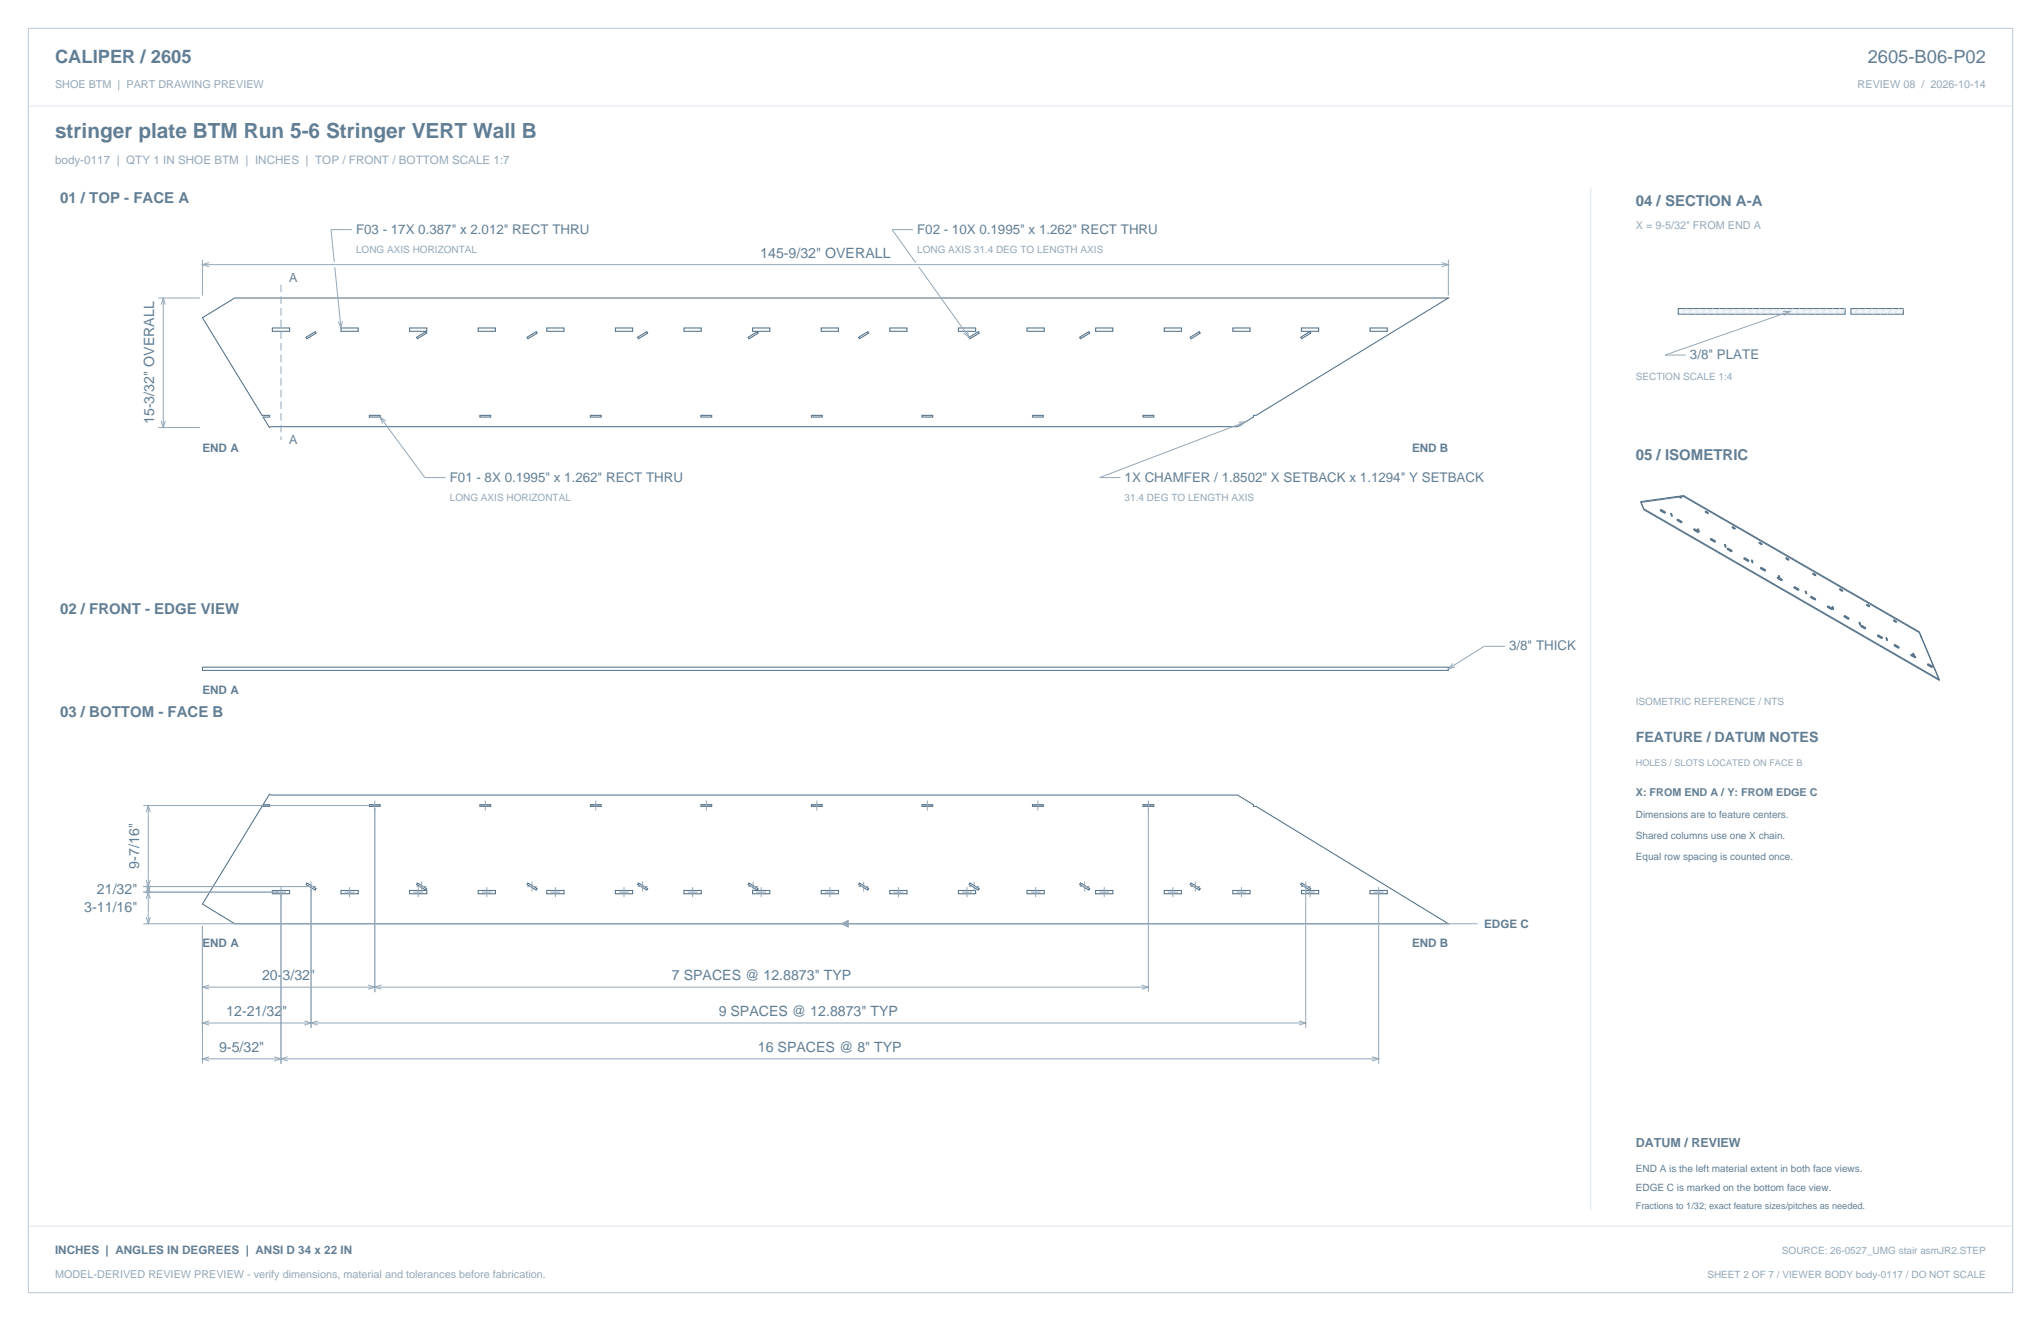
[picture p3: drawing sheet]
<svg xmlns="http://www.w3.org/2000/svg" width="864mm" height="559mm" viewBox="0 0 864 559" stroke-linecap="round" stroke-linejoin="round" font-family="sans-serif">
<path d="M12 12h839.6v534.8h-839.6z" fill="none" stroke="#b8cad8" stroke-width=".42"/>
<path d="M12 44.8h839.6M673.1 79.4v432.1" fill="none" stroke="#dbe5ed" stroke-width=".42"/>
<g fill="none" stroke="#536f85" stroke-width=".44">
<path d="M85.7 134.4l13.6-8.3h513.5l-81.3 49.6h-1.1v.7l-6.7 4.1h-409.1l-.6 .4-2.7-4.5h2.8v-.7h-3.2zM115.2 138.7h7.3v1.4h-7.3zM144.3 138.7h7.3v1.4h-7.3zM173.3 138.7h7.3v1.4h-7.3zM202.3 138.7h7.3v1.4h-7.3zM231.4 138.7h7.3v1.4h-7.3zM260.4 138.7h7.3v1.4h-7.3zM289.4 138.7h7.3v1.4h-7.3zM318.4 138.7h7.3v1.4h-7.3zM347.5 138.7h7.3v1.4h-7.3zM376.5 138.7h7.3v1.4h-7.3zM405.5 138.7h7.3v1.4h-7.3z"/>
<path d="M434.6 138.7h7.3v1.4h-7.3zM463.6 138.7h7.3v1.4h-7.3zM492.6 138.7h7.3v1.4h-7.3zM521.6 138.7h7.3v1.4h-7.3zM550.7 138.7h7.3v1.4h-7.3zM579.7 138.7h7.3v1.4h-7.3zM129.5 142.7l3.9-2.4 .4 .6-3.9 2.4zM176.2 142.7l4-2.4 .3 .6-3.9 2.4zM223 142.7l3.9-2.4 .4 .6-3.9 2.4zM269.8 142.7l3.9-2.4 .4 .6-4 2.4zM316.5 142.7l3.9-2.4 .4 .6-3.9 2.4zM363.3 142.7l3.9-2.4 .4 .6-3.9 2.4z"/>
<path d="M410.1 142.7l3.9-2.4 .3 .6-3.9 2.4zM456.8 142.7l3.9-2.4 .4 .6-3.9 2.4zM503.6 142.7l3.9-2.4 .4 .6-3.9 2.4zM550.3 142.7l4-2.4 .3 .6-3.9 2.4zM156.3 175.7h4.6v.7h-4.6zM203 175.7h4.6v.7h-4.6zM249.8 175.7h4.6v.7h-4.6zM296.6 175.7h4.5v.7h-4.5zM343.3 175.7h4.6v.7h-4.6zM390.1 175.7h4.6v.7h-4.6zM436.9 175.7h4.5v.7h-4.5zM483.6 175.7h4.6v.7h-4.6z"/>
<path d="M114 336l.6 .3h409.1l6.7 4.1v.7h1.1l81.3 49.7h-513.5l-13.6-8.4 25.2-41.3h3.2v-.7h-2.8zM156.3 340.4h4.6v.7h-4.6zM203 340.4h4.6v.7h-4.6zM249.8 340.4h4.6v.7h-4.6zM296.6 340.4h4.5v.7h-4.5zM343.3 340.4h4.6v.7h-4.6zM390.1 340.4h4.6v.7h-4.6zM436.9 340.4h4.5v.7h-4.5zM483.6 340.4h4.6v.7h-4.6zM115.2 376.7h7.3v1.4h-7.3zM129.9 373.5l3.9 2.4-.4 .6-3.9-2.4zM144.3 376.7h7.3v1.4h-7.3z"/>
<path d="M173.3 376.7h7.3v1.4h-7.3zM176.6 373.5l3.9 2.4-.3 .6-4-2.4zM202.3 376.7h7.3v1.4h-7.3zM223.4 373.5l3.9 2.4-.4 .6-3.9-2.4zM231.4 376.7h7.3v1.4h-7.3zM260.4 376.7h7.3v1.4h-7.3zM270.1 373.5l4 2.4-.4 .6-3.9-2.4zM289.4 376.7h7.3v1.4h-7.3zM316.9 373.5l3.9 2.4-.4 .6-3.9-2.4zM318.4 376.7h7.3v1.4h-7.3zM347.5 376.7h7.3v1.4h-7.3zM363.7 373.5l3.9 2.4-.4 .6-3.9-2.4z"/>
<path d="M376.5 376.7h7.3v1.4h-7.3zM405.5 376.7h7.3v1.4h-7.3zM410.4 373.5l3.9 2.4-.3 .6-3.9-2.4zM434.6 376.7h7.3v1.4h-7.3zM457.2 373.5l3.9 2.4-.4 .6-3.9-2.4zM463.6 376.7h7.3v1.4h-7.3zM492.6 376.7h7.3v1.4h-7.3zM504 373.5l3.9 2.4-.4 .6-3.9-2.4zM521.6 376.7h7.3v1.4h-7.3zM550.7 376.7h7.3v1.4h-7.3zM550.7 373.5l3.9 2.4-.3 .6-4-2.4zM579.7 376.7h7.3v1.4h-7.3z"/>
</g>
<g fill="none" stroke="#93a8b9" stroke-width=".42">
<path d="M148.9 97.1h-8.8l1.3 13.8M386.3 97.1h-8.8l10 14M85.7 109.8v15.2M85.7 111.9h527.1M88.5 111.1l-2.8 .8 2.8 .9M141.7 113l2.6 25.7M388.7 112.8l21.4 29.9M610 111.1l2.8 .8-2.8 .9M612.8 109.8v15.2M67 126.1h17.6M68.2 128.9l.9-2.8 .9 2.8M69.1 126.1v54.8"/>
<path d="M144.9 135.8l-.6 2.9-1.2-2.7M409.1 139.9l1 2.8-2.4-1.8M68.2 178l.9 2.9 .9-2.9M160.9 176.4l18.8 25.6h8.9M163.2 178.2l-2.3-1.8 .9 2.8M524.1 178.6l2.9-.2-2.3 1.9M527 178.4l-61.7 23.6h8.8M67 180.9h17.6M636.8 273.4h-8.9l-15.1 9.5M614.8 280.7l-2 2.2 2.9-.8M158.6 338.6v81.1M205.3 338.6v4.3"/>
<path d="M252.1 338.6v4.3M298.9 338.6v4.3M345.6 338.6v4.3M392.4 338.6v4.3M439.1 338.6v4.3M485.9 338.6v81.1M60.6 340.8h100.1M61.8 343.6l.9-2.8 .9 2.8M62.7 340.8v50M203.2 340.8h4.3M250 340.8h4.2M296.7 340.8h4.3"/>
<path d="M343.5 340.8h4.2M390.3 340.8h4.2M437 340.8h4.3M483.8 340.8h4.2M60.6 377.4h60.4M61.8 377.8l.9-2.8 .9 2.8M61.8 374.6l.9 2.8 .9-2.8M61.8 372.2l.9 2.8 .9-2.8M118.9 375.3v74.7M131.6 372.9v62M133.7 375h-73.1M145.8 377.4h4.2"/>
<path d="M147.9 375.3v4.2M174.8 377.4h4.3M176.3 375h4.2M176.9 375.3v4.2M178.4 372.9v4.2M203.9 377.4h4.2M206 375.3v4.2M223 375h4.3M225.1 372.9v4.2M232.9 377.4h4.2M235 375.3v4.2M261.9 377.4h4.2"/>
<path d="M264 375.3v4.2M269.8 375h4.2M271.9 372.9v4.2M290.9 377.4h4.3M293.1 375.3v4.2M316.6 375h4.2M318.7 372.9v4.2M320 377.4h4.2M322.1 375.3v4.2M349 377.4h4.2M351.1 375.3v4.2M363.3 375h4.3"/>
<path d="M365.4 372.9v4.2M378 377.4h4.3M380.1 375.3v4.2M407.1 377.4h4.2M409.2 375.3v4.2M410.1 375h4.2M412.2 372.9v4.2M436.1 377.4h4.2M438.2 375.3v4.2M456.8 375h4.3M459 372.9v4.2M465.1 377.4h4.2"/>
<path d="M467.2 375.3v4.2M494.1 377.4h4.3M496.3 375.3v4.2M503.6 375h4.2M505.7 372.9v4.2M523.2 377.4h4.2M525.3 375.3v4.2M550.4 375h4.2M552.2 377.4h4.2M552.5 372.9v62M554.3 375.3v4.2M581.2 377.4h4.3"/>
<path d="M583.3 375.3v74.7M60.6 390.8h294.4M61.8 380.2l.9-2.8 .9 2.8M61.8 387.9l.9 2.9 .9-2.9M85.7 391.8v58.2M356.1 390.8h269.1M85.7 417.6h400.2M88.5 416.7l-2.8 .9 2.8 .9M155.8 416.7l2.8 .9-2.8 .9M161.4 416.7l-2.8 .9 2.8 .9M483.1 416.7l2.8 .9-2.8 .9M85.7 432.7h466.8"/>
<path d="M88.5 431.9l-2.8 .8 2.8 .9M128.8 431.9l2.8 .8-2.8 .9M134.4 431.9l-2.8 .8 2.8 .9M549.7 431.9l2.8 .8-2.8 .9M85.7 447.9h497.6M88.5 447l-2.8 .9 2.8 .9M116.1 447l2.8 .9-2.8 .9M121.7 447l-2.8 .9 2.8 .9M580.5 447l2.8 .9-2.8 .9"/>
</g>
<path d="M118.9 120.4v65.7" fill="none" stroke="#93a8b9" stroke-width=".42" stroke-dasharray="3.2 1.8" stroke-linecap="butt"/>
<path d="M85.7 282.2h527.1v1.4h-527.1z" fill="none" stroke="#536f85" stroke-width=".42"/>
<path d="M356.1 390.8l2.8-1.5v2.9z" fill="#93a8b9" stroke="#93a8b9" stroke-width=".42"/>
<path d="M710.1 130.5h70.6v2.4h-70.6z" fill-rule="evenodd" fill="#f2f6f9" stroke="#536f85" stroke-width=".42"/>
<g fill="none" stroke="#dbe5ed" stroke-width=".42">
<path d="M713.6 130.5l-2.4 2.4M716.4 130.5l-2.4 2.4M719.2 130.5l-2.4 2.4M722 130.5l-2.4 2.4M724.8 130.5l-2.3 2.4M727.7 130.5l-2.4 2.4M730.5 130.5l-2.4 2.4M733.3 130.5l-2.4 2.4M736.1 130.5l-2.4 2.4M739 130.5l-2.4 2.4M741.8 130.5l-2.4 2.4M744.6 130.5l-2.4 2.4"/>
<path d="M747.4 130.5l-2.4 2.4M750.2 130.5l-2.3 2.4M753.1 130.5l-2.4 2.4M755.9 130.5l-2.4 2.4M758.7 130.5l-2.4 2.4M761.5 130.5l-2.4 2.4M764.4 130.5l-2.4 2.4M767.2 130.5l-2.4 2.4M770 130.5l-2.4 2.4M772.8 130.5l-2.4 2.4M775.6 130.5l-2.3 2.4M778.5 130.5l-2.4 2.4"/>
<path d="M780.7 130.5l-1.8 2.4"/>
</g>
<path d="M783.2 130.5h22.2v2.4h-22.2z" fill-rule="evenodd" fill="#f2f6f9" stroke="#536f85" stroke-width=".42"/>
<path d="M786.6 130.5l-2.4 2.4M789.4 130.5l-2.3 2.4M792.3 130.5l-2.4 2.4M795.1 130.5l-2.4 2.4M797.9 130.5l-2.4 2.4M800.7 130.5l-2.4 2.4M803.5 130.5l-2.3 2.4M805.4 130.5l-1.4 2.4M12 518.6h839.6" fill="none" stroke="#dbe5ed" stroke-width=".42"/>
<path d="M754.5 131.8l2.9-.1-2.4 1.8M757.4 131.7l-52.9 18.5h8.8" fill="none" stroke="#93a8b9" stroke-width=".42"/>
<g fill="none" stroke="#536f85" stroke-width=".42">
<path d="M694.3 212.2l1.3 3.1M694.3 212.2v.3M694.3 212.5l1.3 3.1M695.6 215.6l125 72.2M695.6 215.3l125 72.1M695.6 215.3v.3M702.5 216.1l1.8 1M702.5 215.7l2.1 1.2M702.5 215.7v.4M702.9 215.5l-.4 .2M702.9 215.5l1.7 1M702.9 215.5l-.4 .6"/>
<path d="M704.6 216.5v.4M704.6 216.5l-.3 .6M704.6 216.9l-.3 .2M706.9 217.2l.7 1.2M706.9 217.2v.3M706.9 217.5l.4 .9M707.2 217.1l-.3 .4M707.2 217.1l-.3 .1M707.2 217.1l.4 .9M707.6 218l-.3 .4M707.6 218.4h-.3M707.6 218v.4"/>
<path d="M709.6 219.8l1.8 1M709.6 219.8v.4M709.9 220l1.8 1M709.9 219.6l1.8 1M709.9 219.6v.4M709.9 220l-.3 .2M709.9 219.6l-.3 .2M710.5 209.9l-16.2 2.3M710.5 210.3l.7 .4M710.5 209.9v.4M710.5 210.3l-16.2 2.2M710.5 209.9l.7 .4"/>
<path d="M710.7 210.2l.7 .4M710.7 209.9l.7 .3M710.7 209.9v.3M711.2 210.3v.4M711.4 210.2v.4M711.4 210.2l-.2 .1M711.4 210.6l-.2 .1M712.5 209.6l-1.8 .3M712.5 209.6v.2M712.5 209.6v.4M712.5 210v.1M712.5 210l-1.8 .2"/>
<path d="M712.5 209.8v.3M712.5 209.8l99.6 57.4M712.5 210.1l99.6 57.5M721.5 216.7l1.1 .6M721.5 216.3l1.1 .6M721.5 216.3v.4M721.7 216.6l1.1 .6M721.7 216.2l1.1 .6M721.7 216.2l-.2 .1M721.7 216.6l-.2 .1M721.7 216.2v.4M722.6 216.9v.4"/>
<path d="M722.8 216.8v.4M722.8 217.2l-.2 .1M722.8 216.8l-.2 .1M709.6 220.2l1.8 1M711.4 220.8v.4M711.7 221l-.3 .2M711.7 220.6l-.3 .2M711.7 220.6v.4M716.7 224.2l1.7 1.1M716.7 223.9l1.7 1M716.7 223.9v.3M717 224l1.8 1.1"/>
<path d="M717 223.7v.3M717 223.7l1.8 1M717 223.7l-.3 .2M717 224l-.3 .2M718.3 223.7l.6 1.3M718.3 224.1l.4 .9M718.3 223.7v.4M718.4 224.9v.4M718.6 223.7h-.3M718.6 223.7l-.3 .4M718.6 223.7l.3 .9M718.8 224.7l-.4 .2"/>
<path d="M718.8 224.7v.4M718.8 225.1l-.4 .2M718.9 224.6l-.2 .4M718.9 225h-.2M718.9 224.6v.4M723.7 228.3l1.8 1.1M723.7 227.9l1.8 1.1M723.7 227.9v.4M724.1 228.1l1.7 1.1M724.1 227.7l1.7 1.1M724.1 228.1l-.4 .2M724.1 227.7v.4"/>
<path d="M724.1 227.7l-.4 .2M725.5 229v.4M725.8 229.2l-.3 .2M725.8 228.8v.4M725.8 228.8l-.3 .2M729.7 230.3v.4M729.7 230.7l.4 .9M729.7 230.3l.6 1.2M730 230.3h-.3M730 230.3l-.3 .4M730 230.3l.3 .8M730.3 231.1l-.2 .5"/>
<path d="M730.3 231.1v.4M730.3 231.5l-.2 .1M730.8 232l2.1 1.2M730.8 232.4l1.8 1M730.8 232v.4M731.1 231.8l1.8 1.1M731.1 231.8l-.3 .6M731.1 231.8l-.3 .2M732.9 222.9v.3M732.9 223.2l1.1 .7M732.9 222.9l1.1 .6M732.9 232.9v.3"/>
<path d="M732.9 232.9l-.3 .5M732.9 233.2l-.3 .2M733.1 223.1l1.1 .7M733.1 222.7l1.1 .7M733.1 223.1l-.2 .1M733.1 222.7l-.2 .2M733.1 222.7v.4M734 223.5v.4M734.2 223.4l-.2 .1M734.2 223.8l-.2 .1M734.2 223.4v.4M737.9 236.1l2.1 1.2"/>
<path d="M737.9 236.5l1.7 1M737.9 236.1v.4M738.2 235.9l-.3 .6M738.2 235.9l1.8 1M738.2 235.9l-.3 .2M740 236.9l-.4 .6M740 237.3l-.4 .2M740 236.9v.4M741.1 236.9v.4M741.1 236.9l.4 .9M741.1 237.3l.4 .8M741.3 237.2l.4 .9"/>
<path d="M741.3 236.8l.4 .9M741.3 236.8l-.2 .1M741.3 237.2l-.2 .1M741.3 236.8v.4M741.5 237.8v.3M741.7 237.7l-.2 .1M741.7 238.1h-.2M741.7 237.7v.4M744.3 229.8l1.1 .6M744.3 229.4l1.1 .7M744.3 229.4v.4M744.5 229.7l1.1 .6"/>
<path d="M744.5 229.7l-.2 .1M744.5 229.3l1.1 .7M744.5 229.3l-.2 .1M744.5 229.3v.4M745.3 240l-.4 .6M745.3 240l1.7 1M745.3 240l-.4 .2M745.4 230.1v.3M745.6 230v.3M745.6 230l-.2 .1M745.6 230.3l-.2 .1M755.7 236.4l1.1 .6"/>
<path d="M755.7 236l1.1 .6M755.7 236v.4M755.8 236.3l1.2 .6M755.8 235.9v.4M755.8 235.9l1.2 .6M755.8 235.9l-.1 .1M755.8 236.3l-.1 .1M756.8 236.6v.4M757 236.9l-.2 .1M757 236.5v.4M757 236.5l-.2 .1M744.9 240.2l2.1 1.2"/>
<path d="M744.9 240.6l1.8 1M744.9 240.2v.4M747 241.4l-.3 .2M747 241l-.3 .6M747 241v.4M752 244.3l2.1 1.2M752 244.6l1.8 1.1M752 244.3v.3M752.3 244.1l-.3 .5M752.3 244.1l1.8 1M752.3 244.1l-.3 .2M752.5 243.4l.4 .9"/>
<path d="M752.5 243.4v.4M752.5 243.8l.4 .9M752.7 243.4l.4 .9M752.7 243.8l.4 .9M752.7 243.8h-.2M752.7 243.4v.4M752.7 243.4h-.2M752.9 244.3v.4M753.1 244.7h-.2M753.1 244.3v.4M753.1 244.3h-.2M754.1 245.1l-.3 .6"/>
<path d="M754.1 245.1v.4M754.1 245.5l-.3 .2M759.1 248.3l2.1 1.3M759.1 248.7l1.7 1.1M759.1 248.3v.4M759.4 248.1l1.8 1.1M759.4 248.1l-.3 .6M759.4 248.1l-.3 .2M761.2 249.6l-.4 .2M761.2 249.2v.4M761.2 249.2l-.4 .6M763.9 250v.4"/>
<path d="M763.9 250.4l.3 .9M763.9 250l.3 .9M764.1 250v.4M764.1 250h-.2M764.1 250.4h-.2M764.1 250.4l.4 .8M764.1 250l.4 .9M764.2 250.9v.4M764.5 250.9h-.3M764.5 251.2l-.3 .1M764.5 250.9v.3M766.1 252.4l2.1 1.2"/>
<path d="M766.1 252.8l1.8 1M766.1 252.4v.4M766.5 252.2l1.7 1.1M766.5 252.2l-.4 .6M766.5 252.2l-.4 .2M767 242.9l1.2 .7M767 242.6l1.2 .6M767 242.6v.3M767.2 242.8l1.1 .7M767.2 242.5l1.1 .6M767.2 242.8l-.2 .1M767.2 242.5v.3"/>
<path d="M767.2 242.5l-.2 .1M768.2 243.2v.4M768.2 253.3l-.3 .5M768.2 253.6l-.3 .2M768.2 253.3v.3M768.3 243.1l-.1 .1M768.3 243.1v.4M768.3 243.5l-.1 .1M773.2 256.5l2.1 1.2M773.2 256.9l1.8 1M773.2 256.5v.4M773.5 256.3l1.8 1"/>
<path d="M773.5 256.3l-.3 .6M773.5 256.3l-.3 .2M775.2 256.6l.4 .9M775.2 257l.4 .9M775.2 256.6v.4M775.3 257.3l-.3 .6M775.3 257.3v.4M775.3 257.7l-.3 .2M775.5 256.9l-.3 .1M775.5 256.6l.4 .8M775.5 256.6v.3M775.5 256.6h-.3"/>
<path d="M775.5 256.9l.4 .9M775.6 257.5v.4M775.9 257.4l-.3 .1M775.9 257.4v.4M775.9 257.8l-.3 .1M778.4 249.5l1.1 .7M778.4 249.1l1.1 .7M778.4 249.1v.4M778.6 249.4l1.1 .7M778.6 249l1.1 .7M778.6 249v.4M778.6 249.4l-.2 .1"/>
<path d="M778.6 249l-.2 .1M779.5 249.8v.4M779.7 249.7v.4M779.7 250.1l-.2 .1M779.7 249.7l-.2 .1M789.8 256.1l1.1 .6M789.8 255.7v.4M789.8 255.7l1.1 .7M790 256l1.1 .6M790 255.6l1.1 .7M790 256l-.2 .1M790 255.6l-.2 .1"/>
<path d="M790 255.6v.4M790.9 256.4v.3M791.1 256.6l-.2 .1M791.1 256.3v.3M791.1 256.3l-.2 .1M780.2 260.6l2.2 1.2M780.2 261l1.8 1M780.2 260.6v.4M780.6 260.4l-.4 .6M780.6 260.4l1.8 1M780.6 260.4l-.4 .2M782.4 261.4l-.4 .6"/>
<path d="M782.4 261.4v.4M782.4 261.8l-.4 .2M786.6 263.2l.4 .8M786.6 263.2v.3M786.6 263.5l.4 .9M786.9 263.1v.4M786.9 263.1l-.3 .1M786.9 263.5h-.3M786.9 263.1l.3 .9M786.9 263.5l.3 .9M787 264v.4M787.2 264.4h-.2"/>
<path d="M787.2 264v.4M787.2 264h-.2M787.3 264.7l2.1 1.2M787.3 265l1.8 1.1M787.3 264.7v.3M787.7 264.5l-.4 .5M787.7 264.5l-.4 .2M787.7 264.5l1.7 1M789.4 265.5v.4M789.4 265.5l-.3 .6M789.4 265.9l-.3 .2M794.4 268.7l2.1 1.3"/>
<path d="M794.4 269.1l1.8 1M794.4 268.7v.4M794.7 268.5l-.3 .2M794.7 268.5l1.8 1.1M794.7 268.5l-.3 .6M796.5 270l-.3 .1M796.5 269.6l-.3 .5M796.5 269.6v.4M798 270.1l.4 .9M798 269.7l.4 .9M798 269.7v.4M798.3 270.1h-.3"/>
<path d="M798.3 270.1l.3 .9M798.3 269.7l.3 .9M798.3 269.7h-.3M798.3 269.7v.4M798.4 270.6v.4M798.6 270.6h-.2M798.6 270.6v.4M798.6 271h-.2M801.2 262.7l1.1 .6M801.2 262.3v.4M801.2 262.3l1.1 .6M801.4 262.6l1.1 .6"/>
<path d="M801.4 262.6l-.2 .1M801.4 262.2l-.2 .1M801.4 262.2v.4M801.4 262.2l1.1 .6M801.4 272.8l2.2 1.2M801.4 273.2l1.8 1M801.4 272.8v.4M801.8 272.6l1.8 1M801.8 272.6l-.4 .6M801.8 272.6l-.4 .2M802.3 262.9v.4M802.5 262.8v.4"/>
<path d="M802.5 263.2l-.2 .1M802.5 262.8l-.2 .1M803.6 273.6l-.4 .6M803.6 273.6v.4M803.6 274l-.4 .2M808.5 276.9l2.1 1.2M808.5 277.3l1.8 1M808.5 276.9v.4M808.9 276.7l1.7 1M808.9 276.7l-.4 .6M808.9 276.7l-.4 .2M809.4 276.3v.4"/>
<path d="M809.4 276.7l.4 .9M809.4 276.3l.4 .9M809.6 276.6l.4 .9M809.6 276.3h-.2M809.6 276.3l.4 .9M809.6 276.6l-.2 .1M809.6 276.3v.3M809.8 277.2v.4M810 277.2v.3M810 277.5l-.2 .1M810 277.2h-.2M810.6 277.7v.4"/>
<path d="M810.6 277.7l-.3 .6M810.6 278.1l-.3 .2M812.1 267.6l.6 1.5M812.1 267.2l.6 1.6M812.1 267.2v.4M812.6 269.2l.2 .2M812.6 268.9l.2 .1M812.6 268.9v.3M812.7 268.8v.3M812.7 268.8l-.1 .1M812.7 269.1l-.1 .1M812.8 269v.4"/>
<path d="M812.8 269.4l7.8 18.4M812.8 269l7.8 18.4M815.6 281l2.1 1.2M815.6 281.4l1.8 1M815.6 281v.4M815.9 280.8l1.8 1M815.9 280.8l-.3 .6M815.9 280.8l-.3 .2M817.7 281.8l-.3 .6M817.7 282.2l-.3 .2M817.7 281.8v.4M820.6 287.4v.4"/>
</g>
<text font-size="8.8" fill="#617e94" x="23.3" y="58.2">stringer plate BTM Run 5-6 Stringer VERT Wall B</text>
<g font-size="7.8" fill="#617e94">
<text x="23.3" y="26.8">CALIPER / 2605</text>
<text x="790.3" y="26.8">2605-B06-P02</text>
</g>
<g font-size="6.3" fill="#617e94">
<text x="25.4" y="86.1">01 / TOP - FACE A</text>
<text x="692.1" y="87.1">04 / SECTION A-A</text>
<text x="692.1" y="194.4">05 / ISOMETRIC</text>
<text x="25.4" y="259.6">02 / FRONT - EDGE VIEW</text>
<text x="25.4" y="303.4">03 / BOTTOM - FACE B</text>
</g>
<g font-size="6" fill="#617e94">
<text x="321.7" y="109.1">145-9/32&quot; OVERALL</text>
<text x="65.2" y="179.4" transform="rotate(-90 65.2 179.4)">15-3/32&quot; OVERALL</text>
<text x="692.1" y="314">FEATURE / DATUM NOTES</text>
<text x="58.8" y="367.5" transform="rotate(-90 58.8 367.5)">9-7/16&quot;</text>
<text x="41" y="378">21/32&quot;</text>
<text x="35.7" y="385.8">3-11/16&quot;</text>
<text x="110.9" y="414.7">20-3/32&quot;</text>
<text x="284.3" y="414.7">7 SPACES @ 12.8873&quot; TYP</text>
<text x="95.7" y="429.9">12-21/32&quot;</text>
<text x="304.1" y="429.9">9 SPACES @ 12.8873&quot; TYP</text>
<text x="92.7" y="445.1">9-5/32&quot;</text>
<text x="320.7" y="445.1">16 SPACES @ 8&quot; TYP</text>
</g>
<g font-size="5.6" fill="#617e94">
<text x="150.6" y="98.9">F03 - 17X 0.387&quot; x 2.012&quot; RECT THRU</text>
<text x="388.1" y="98.9">F02 - 10X 0.1995&quot; x 1.262&quot; RECT THRU</text>
<text x="715.1" y="152">3/8&quot; PLATE</text>
<text x="190.3" y="203.8">F01 - 8X 0.1995&quot; x 1.262&quot; RECT THRU</text>
<text x="475.9" y="203.8">1X CHAMFER / 1.8502&quot; X SETBACK x 1.1294&quot; Y SETBACK</text>
<text x="638.5" y="275.2">3/8&quot; THICK</text>
</g>
<g font-size="5.3" fill="#617e94">
<text x="122.4" y="119.4">A</text>
<text x="122.4" y="187.9">A</text>
<text x="692.1" y="485.1">DATUM / REVIEW</text>
</g>
<text font-size="4.9" fill="#93a8b9" x="23.3" y="69.5">body-0117 | QTY 1 IN SHOE BTM | INCHES | TOP / FRONT / BOTTOM SCALE 1:7</text>
<g font-size="4.9" fill="#617e94">
<text x="85.7" y="191.1">END A</text>
<text x="597.5" y="191.1">END B</text>
<text x="85.7" y="293.5">END A</text>
<text x="628" y="392.5">EDGE C</text>
<text x="85.7" y="400.6">END A</text>
<text x="597.5" y="400.6">END B</text>
<text x="23.3" y="530.6">INCHES | ANGLES IN DEGREES | ANSI D 34 x 22 IN</text>
</g>
<g font-size="4.6" fill="#93a8b9">
<text x="23.3" y="37">SHOE BTM | PART DRAWING PREVIEW</text>
<text x="786" y="37">REVIEW 08 / 2026-10-14</text>
<text x="692.1" y="97">X = 9-5/32&quot; FROM END A</text>
<text x="23.3" y="540.5">MODEL-DERIVED REVIEW PREVIEW - verify dimensions, material and tolerances before fabrication.</text>
</g>
<text font-size="4.6" fill="#617e94" x="692.1" y="336.9">X: FROM END A / Y: FROM EDGE C</text>
<g font-size="4.2" fill="#93a8b9">
<text x="150.6" y="107">LONG AXIS HORIZONTAL</text>
<text x="388.1" y="107">LONG AXIS 31.4 DEG TO LENGTH AXIS</text>
<text x="692.1" y="160.8">SECTION SCALE 1:4</text>
<text x="190.3" y="211.9">LONG AXIS HORIZONTAL</text>
<text x="475.9" y="211.9">31.4 DEG TO LENGTH AXIS</text>
<text x="692.1" y="298.1">ISOMETRIC REFERENCE / NTS</text>
<text x="754" y="530.6">SOURCE: 26-0527_UMG stair asmJR2.STEP</text>
<text x="722.4" y="540.5">SHEET 2 OF 7 / VIEWER BODY body-0117 / DO NOT SCALE</text>
</g>
<g font-size="4.2" fill="#617e94">
<text x="692.1" y="346.1">Dimensions are to feature centers.</text>
<text x="692.1" y="354.9">Shared columns use one X chain.</text>
<text x="692.1" y="363.7">Equal row spacing is counted once.</text>
<text x="692.1" y="495.7">END A is the left material extent in both face views.</text>
<text x="692.1" y="503.8">EDGE C is marked on the bottom face view.</text>
</g>
<text font-size="3.9" fill="#93a8b9" x="692.1" y="323.8">HOLES / SLOTS LOCATED ON FACE B</text>
<text font-size="3.9" fill="#617e94" x="692.1" y="511.5">Fractions to 1/32; exact feature sizes/pitches as needed.</text>
</svg>
